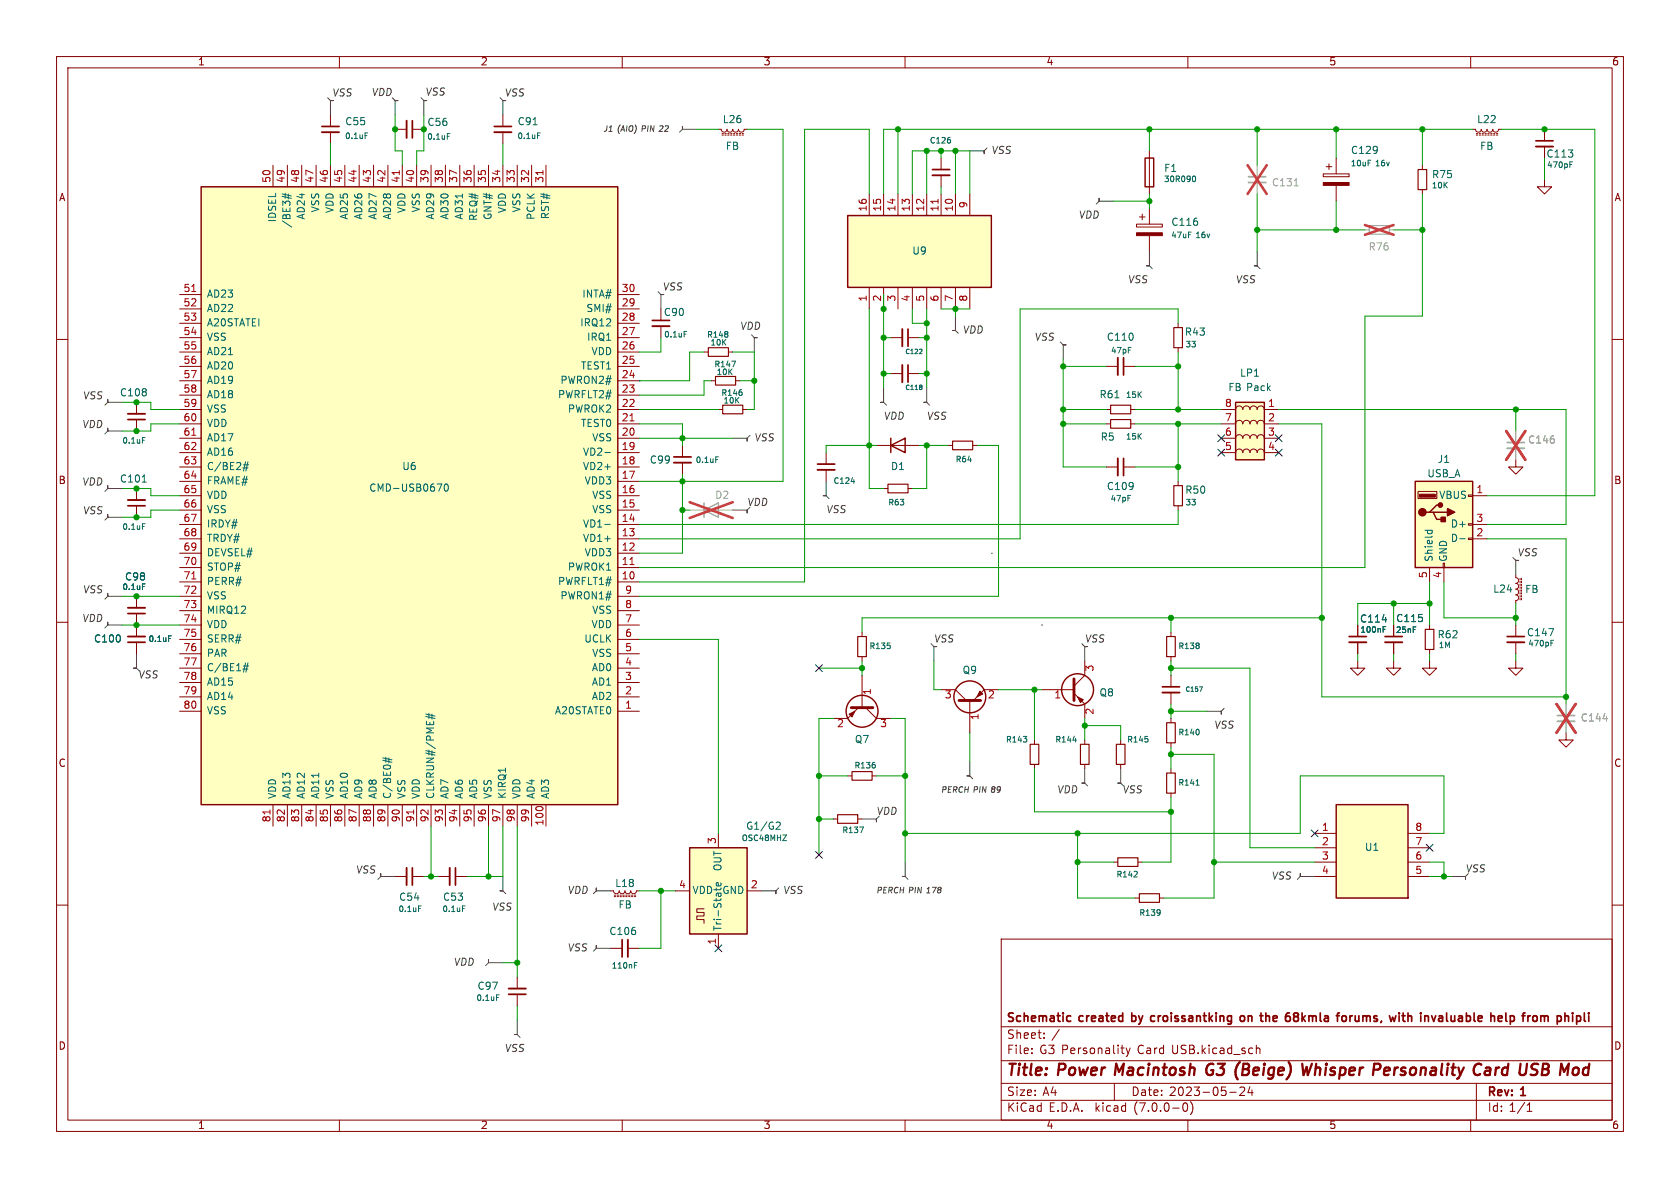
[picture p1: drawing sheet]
<svg xmlns="http://www.w3.org/2000/svg" width="297mm" height="210mm" viewBox="0 0 297 210" stroke-linecap="round" stroke-linejoin="round" font-family="sans-serif">
<g fill="none" stroke="#840000" stroke-width=".18">
<path d="M10 10h277v190h-277zM12 12h273v186h-273zM60 10v2M110 10v2M160 10v2M210 10v2M260 10v2M58.4 20.3v2.1M58.4 23.4v2M88.9 20.3v2.1M88.9 23.4v2M251.5 29.2v.8"/>
<path d="M251.5 33.5v.8M260.3 22.9h.6l.1 .3 .4 .2 .3-.2 .2-.3 .1 .3 .4 .2 .3-.2 .2-.3 .1 .3 .4 .2 .4-.2 .1-.3 .1 .3 .4 .2 .4-.2 .1-.3h.5M261 23.6h.2M261 23.9h.2M261.5 23.6h.2M261.5 23.9h.2M262 23.6h.3M262 23.9h.3M262.5 23.6h.3M262.5 23.9h.3M263 23.6h.3M263 23.9h.3"/>
<path d="M263.5 23.6h.3M263.5 23.9h.3M264 23.6h.3M264 23.9h.3M264.5 23.6h.3M264.5 23.9h.3M273 31.8v1.2h1.3l-1.3 1.3-1.2-1.3h1.2M273 22.9v2M273 25.9v2M10 60h2M285 60h2M250.7 86.9h3.3v1.2h-3.3z"/>
<path d="M255.1 99.6h.3v.7h-.3zM259.6 95.1h.7v.3h-.7zM259.6 92.6h.7v.2h-.7zM259.6 87.5h.7v.3h-.7zM260.3 87.6h2.6M260.3 95.3h2.6M260.3 92.7h2.6M268 81.3v1.3h1.2l-1.2 1.2-1.3-1.2h1.3M10 110h2M207 119.4v2M246.4 116.8v1.3h1.2l-1.2 1.3-1.3-1.3h1.3M246.4 110.5v2"/>
<path d="M246.4 113.5v2.1M252.7 116.8v1.3h1.3l-1.3 1.3-1.2-1.3h1.2M252.7 100.3v2.6M252.7 110.5v.8M252.7 114.8v.8M255.3 100.3v2.6M268 116.8v1.3h1.2l-1.2 1.3-1.3-1.3h1.3M268 101.6v.5l.3 .2 .2 .3-.2 .4-.3 .1 .3 .2 .2 .3-.2 .4-.3 .1 .3 .2 .2 .3-.2 .4-.3 .2 .3 .1 .2 .3-.2 .4-.3 .2v.5M268 110.5v2M268 113.5v2.1M268.7 102.2v.3M268.7 102.7v.3"/>
<path d="M268.7 103.3v.2M268.7 103.8v.2M268.7 104.3v.2M268.7 104.8v.2M268.7 105.3v.2M268.7 105.8v.2M269 102.2v.3M269 102.7v.3M269 103.3v.2M269 103.8v.2M269 104.3v.2M269 104.8v.2"/>
<path d="M269 105.3v.2M269 105.8v.2M285 110h2M198.1 130.8v.8M198.1 135.1v.8M207 122.4v2.1M207 127v.8M207 131.3v.8M207 135.9v.8M276.9 129.5v1.3h1.2l-1.2 1.3-1.3-1.3h1.3M10 160h2M69.8 154.9h2.1"/>
<path d="M72.9 154.9h2M119.4 157.5h2.5M127 147.3v2.6M132.1 157.5h2.5M207 140.2v.8M285 160h2M91.4 172.7v2.1M91.4 175.8v2M124.5 160.7h-1.3v.6h1.3v.6h-1.3v.7h1.3v.6M127 165.1v2.5M177 166h108v32h-108zM60 198v2"/>
<path d="M110 198v2M160 198v2M177 194.5h108M177 191.5h108M177 187.5h108M177 181.5h108M182.4 186.1v.2M182.4 185.3v.2M184.6 183.4v.2M184.6 182.6v.2M197 191.5v3M198.2 185.3h.5"/>
<path d="M198.6 186.3h.1M199.1 185.3l.3 1M199.4 186.3l-.1 .3-.2 .2M199.8 185.3l-.4 1M209.3 195h.2a.81 .81 0 0 1 .5 .6 .81 .81 0 0 1-.3 .8l-.1 .1a.81 .81 0 0 1-.6-.7 .81 .81 0 0 1 .3-.8zM210 198v2M210.5 194.8a1.74 1.74 0 0 1 0 2.2M217.4 193.1h1.1M220 192.3v.5l-.9 .9h.9M221 192.1l-.4 1.1h.9M221.3 192.7v1M222.1 185.4l.2-.1h.4v1"/>
<path d="M222.1 184.8v1.5M260 198v2M261 191.5v6.5M270 196.5h.8M270 195.4l.4-.4v1.5"/>
</g>
<path d="M214.1 188a1.2 1.2 0 0 0-.6 1.9l.5 .1M219.2 187.8l-.1 .1M227.8 187.8l.1 .1M231.9 188l-.7 2-.2-1.4-.6 1.4M262.7 188.8l.2-.1 .5 .1v1.2M263.5 189.2l-.7 .1a.4 .4 0 0 0-.3 .3 .4 .4 0 0 0 .2 .4l.7-.1M271.7 188l.2 .1" fill="none" stroke="#840000" stroke-width=".4"/>
<g fill="none" stroke="#840000" stroke-width=".3">
<path d="M56.9 22.4h3M87.4 22.4h3M271.5 24.9h3.1M244.9 112.5h3M266.4 112.5h3.1M205.5 121.4h3M72.9 153.4v3.1M89.9 175.8h3.1M188.9 179.6h.4M219.3 179.7l.2-.1 .5 .1v.6l-.1 .2-.4 .1-.2-.2zM222.9 179.1v1.2M223.8 179.1v1.5"/>
<path d="M224.2 179.6h-.3M229 179.7l-.2 .1-.1 .5 .1 .2 .5 .1M229 179.7h.3M229.3 179.1h-.5l-.1 .2 .3 .4M237.4 179.6h.3l.3 .2-.1 .6-.2 .2-.3-.1M247.8 179.6h.6M248.1 179.1v1.2l.3 .3M253.8 179.6l-.3 1M266.2 179.1v1.2l.2 .3M267 179.6v1.5M267.1 179.6h-.1M272.6 179.6h.2l.2 .2"/>
<path d="M273 179.8v.8M273.3 179.6l-.3 .2M278.9 179.6h.3l.2 .2v.6l-.5 .2M189.3 180.5l-.4 .1M267 180.5l.1 .1"/>
</g>
<path d="M250.7 30h1.5v3.5h-1.5zM252 111.3h1.5v3.5h-1.5zM197.4 131.6h1.5v3.5h-1.5zM206.2 136.7h1.6v3.5h-1.6zM206.2 127.8h1.6v3.5h-1.6z" fill="none" stroke="#840000" stroke-width=".2"/>
<path d="M56.9 23.4h3M87.4 23.4h3M271.5 25.9h3.1M244.9 113.5h3M266.4 113.5h3.1M205.5 122.4h3M71.9 153.4v3.1M89.9 174.8h3.1" fill="none" stroke="#840000" stroke-width=".33"/>
<g fill="none" stroke="#006464" stroke-width=".18">
<path d="M64.5 23.5h.5M95 23.5h.5M277.5 29.1h.4M251.9 93.8h1.3M252.4 93.8v.3M253.1 93.8l.1 .3M258.1 95.2h.9M274.2 113.7h.3M274.2 113.2h.5M211.4 138.8h.6M212 121.4h.6l-.4 .8M126.6 156.4l.1-.3 .2-.1 .1 .6"/>
<path d="M126.7 156.5l.6 .1M127.4 156.1l.1 .3M137.4 145.3l.4 .1 .2 .3-.8 .9h.8M74 160.1h.5M87.8 175.9h.4"/>
</g>
<path d="M266.4 79.2h3.1M275.3 127.5h3.1" fill="none" stroke="#a1a1a1" stroke-width=".33"/>
<path d="M266.4 78.2h3.1M275.3 126.5h3.1" fill="none" stroke="#a1a1a1" stroke-width=".3"/>
<path d="M268 76.2v2M268 79.2v2.1M276.9 124.5v2M276.9 127.5v2" fill="none" stroke="#a1a1a1" stroke-width=".18"/>
<path d="M266.3 76.2l3.4 5.1M269.7 76.2l-3.4 5.1M275.2 124.5l3.3 5M278.5 124.5l-3.3 5" fill="none" stroke="#eb3a3d" stroke-width=".46"/>
<g fill="#ffffc2" stroke="#ffffc2" stroke-width=".18">
<path d="M250.2 85.1h10.1v15.2h-10.1z"/>
<path d="M121.9 149.9h10.2v15.2h-10.2z"/>
</g>
<path d="M250.2 85.1h10.1v15.2h-10.1zM252.7 90.6h.7l.6 1.2h1.3M253.4 90.6h2.5M254.6 89.3h-.6l-1.3 1.3h-.6M121.9 149.9h10.2v15.2h-10.2z" fill="none" stroke="#840000" stroke-width=".25"/>
<g fill="#840000" stroke="#840000" stroke-width=".25">
<path d="M255.9 89.9l1.3 .7-1.3 .6z"/>
<path d="M254.8 91.4h.7v.8h-.7z"/>
<circle cx="251.5" cy="90.6" r=".63"/>
<circle cx="254.6" cy="89.3" r=".38"/>
</g>
<path d="M251 87.4h2.7v.5h-2.7z" fill="#840000" stroke="#840000" stroke-width=".18"/>
<path d="M236.2 142.2h12.7v16.6h-12.7z" fill="#ffffc2"/>
<g fill="none" stroke="#840000" stroke-width=".25">
<path d="M202.4 27.9h1.6v5.1h-1.6zM157.5 78.7l2.5-1.2v2.5zM157.5 77.5v2.5M218.4 71.1h5.1v10.2h-5.1zM236.2 142.2h12.7v16.6h-12.7z"/>
<circle cx="152.4" cy="125.7" r="2.82"/>
<circle cx="171.4" cy="123.2" r="2.82"/>
<circle cx="190.5" cy="121.9" r="2.82"/>
</g>
<g fill="none" stroke="#840000" stroke-width=".18">
<path d="M69.8 22.9h2.1M72.9 22.9h2M127 22.9h.5l.1 .3 .4 .2 .4-.2 .1-.3 .2 .3 .3 .2 .4-.2 .1-.3 .2 .3 .3 .2 .4-.2 .2-.3 .1 .3 .4 .2 .3-.2 .2-.3h.5M127.6 23.6h.3M127.6 23.9h.3M128.1 23.6h.3M128.1 23.9h.3M128.7 23.6h.2M128.7 23.9h.2M129.2 23.6h.2M129.2 23.9h.2M129.7 23.6h.2"/>
<path d="M129.7 23.9h.2M130.2 23.6h.2M130.2 23.9h.2M130.7 23.6h.2M130.7 23.9h.2M131.2 23.6h.2M131.2 23.9h.2M200.9 39.6h4.6v.5h-4.6zM201.4 38.4h1M201.9 37.8v1.1M203.2 26.7v7.6M203.2 36.8v2.8"/>
<path d="M233.9 30.7h4.6v.5h-4.6zM234.4 29.5h1.1M234.9 29v1M236.2 27.9v2.8M236.2 32.8v2.8M116.8 57.7v2M203.2 41.7v2.8M208.3 57.2v.7M24.1 71.1v2.1M24.1 74.2v2M120.6 78.7v2.1M124.5 62.2h.7"/>
<path d="M125.7 67.3h.8M127 72.4h.8M128.8 62.2h.7M130 67.3h.8M131.3 72.4h.8M154.9 78.7h7.7M195.6 72.4h.7M195.6 74.9h.7M199.9 72.4h.8M199.9 74.9h.8M208.3 61.5v.7M215.9 72.4h2.5a.64 .64 0 0 1 .7-.6 .64 .64 0 0 1 .6 .6 .64 .64 0 0 1 .6-.6 .64 .64 0 0 1 .7 .6 .64 .64 0 0 1 .6-.6 .64 .64 0 0 1 .6 .6 .64 .64 0 0 1 .7-.6 .64 .64 0 0 1 .6 .6h2.6"/>
<path d="M215.9 74.9h2.5a.64 .64 0 0 1 .7-.6 .64 .64 0 0 1 .6 .6 .64 .64 0 0 1 .6-.6 .64 .64 0 0 1 .7 .6 .64 .64 0 0 1 .6-.6 .64 .64 0 0 1 .6 .6 .64 .64 0 0 1 .7-.6 .64 .64 0 0 1 .6 .6h2.6M215.9 77.5h2.5a.64 .64 0 0 1 .7-.7 .64 .64 0 0 1 .6 .7 .64 .64 0 0 1 .6-.7 .64 .64 0 0 1 .7 .7 .64 .64 0 0 1 .6-.7 .64 .64 0 0 1 .6 .7 .64 .64 0 0 1 .7-.7 .64 .64 0 0 1 .6 .7h2.6M24.1 86.4v2M24.1 89.4v2M120.6 81.8v2M146 80v2M146 83.1v2M156.2 86.4h.8M160.5 86.4h.8M195.6 82.6h2M198.6 82.6h2.1M208.3 85.1v.8"/>
<path d="M208.3 89.4v.8M215.9 80h2.5a.64 .64 0 0 1 .7-.6 .64 .64 0 0 1 .6 .6 .64 .64 0 0 1 .6-.6 .64 .64 0 0 1 .7 .6 .64 .64 0 0 1 .6-.6 .64 .64 0 0 1 .6 .6 .64 .64 0 0 1 .7-.6 .64 .64 0 0 1 .6 .6h2.6M24.1 105.4v2M24.1 108.5v4M24.1 113.5v2.1M152.4 111.8v.7M152.4 116.1v.7M152.4 119.4v5.7M191.8 116.8v2.6l-1.9 1.9M207 111.8v.7M207 116.1v.7M240 116.8v1.3h1.3l-1.3 1.3-1.2-1.3h1.2"/>
<path d="M240 110.5v2M240 113.5v2.1M149.9 137.2h.7M151.8 125.1l-1.9 1.9h-2.6M153 125.1l1.9 1.9h2.6M154.2 137.2h.7M166.4 121.9h2.5l1.9 1.9M171.4 123.8v5.7M176.5 121.9h-2.5l-1.9 1.9M182.9 130.8v.8M182.9 135.1v.8M184.1 121.9h5.8"/>
<path d="M189.9 122.6l1.9 1.9v2.5M191.8 130.8v.8M191.8 135.1v.8M77.5 154.9h2M80.5 154.9h2M107.9 157.5h.6l.1 .3 .4 .2 .3-.2 .2-.3 .1 .3 .4 .2 .3-.2 .2-.3 .1 .3 .4 .2 .4-.2 .1-.3 .1 .3 .4 .2 .4-.2 .1-.3h.5M108.6 158.2h.2M108.6 158.5h.2M109.1 158.2h.2M109.1 158.5h.2M109.6 158.2h.3M109.6 158.5h.3"/>
<path d="M110.1 158.2h.3M110.1 158.5h.3M110.6 158.2h.3M110.6 158.5h.3M111.1 158.2h.3M111.1 158.5h.3M111.6 158.2h.3M111.6 158.5h.3M112.1 158.2h.3M112.1 158.5h.3M147.3 144.8h.8M151.6 144.8h.8"/>
<path d="M196.8 152.4h.8M200.7 158.8h.7M201.2 152.4h.7M205 158.8h.7M232.4 147.3h3.8M232.4 149.9h3.8M232.4 152.4h3.8M232.4 154.9h3.8M248.9 147.3h3.8M248.9 149.9h3.8M248.9 152.4h3.8M248.9 154.9h3.8"/>
<path d="M107.9 167.6h2.1M111 167.6h2"/>
</g>
<path d="M71.9 21.3v3.1M115.3 57.7h3.1M22.6 73.2h3.1M22.6 88.4h3.1M119.1 81.8h3.1M144.5 83.1h3.1M197.6 81v3.1M22.6 107.4h3.1M22.6 112.5h3.1M238.5 113.5h3.1M79.5 153.4v3.1M111 166.1v3.1" fill="none" stroke="#840000" stroke-width=".33"/>
<path d="M72.9 21.3v3.1M115.3 56.6h3.1M22.6 74.2h3.1M22.6 89.4h3.1M119.1 80.8h3.1M144.5 82h3.1M198.6 81v3.1M22.6 108.5h3.1M22.6 113.5h3.1M238.5 112.5h3.1M80.5 153.4v3.1M110 166.1v3.1" fill="none" stroke="#840000" stroke-width=".3"/>
<g fill="none" stroke="#006464" stroke-width=".18">
<path d="M79.1 23.6h.4M210.9 31.2l.1-.1a.53 .53 0 0 1 .4 .5 .53 .53 0 0 1-.4 .5h-.1M120.9 58.6h.5M25.2 77.3h.5M129.4 63.8h.6l-.4 1M25.1 85.2h.8M25.2 92.6h.5M126.5 80.8h.5M150.5 85.1h.6M29.8 112.4h.5M244.5 111.2h.4M189.7 130.8h.6"/>
<path d="M152 146.2h.6l-.4 1M200.4 155h.7M201 154.1v.4M81.8 160.1h.4M112.2 170.6h.3M112.2 170.2h.4"/>
</g>
<g fill="none" stroke="#840000" stroke-width=".2">
<path d="M207.5 57.9h1.5v3.6h-1.5zM125.2 61.5h3.6v1.5h-3.6zM126.5 66.5h3.5v1.6h-3.5zM127.8 71.6h3.5v1.6h-3.5zM196.3 74.2h3.6v1.5h-3.6zM196.3 71.6h3.6v1.6h-3.6zM157 85.6h3.5v1.5h-3.5zM207.5 85.9h1.5v3.5h-1.5zM151.6 112.5h1.6v3.6h-1.6zM206.2 112.5h1.6v3.6h-1.6zM150.6 136.4h3.6v1.5h-3.6zM182.1 131.6h1.5v3.5h-1.5z"/>
<path d="M191 131.6h1.5v3.5h-1.5zM148.1 144h3.5v1.5h-3.5zM197.6 151.6h3.6v1.6h-3.6zM201.4 158h3.6v1.5h-3.6z"/>
</g>
<path d="M150.5 125.1h3.8M169.5 123.8h3.9M189.9 120v3.8" fill="none" stroke="#840000" stroke-width=".51"/>
<g fill="#840000" stroke="#840000" stroke-width=".18">
<path d="M150.1 126.2l1-.5-.5 1z"/>
<path d="M173.2 122.2l.5 .5-1 .5z"/>
<path d="M190.5 123.2l1 .5-.5 .5z"/>
<path d="M233.9 32.3h4.6v.5h-4.6z"/>
<path d="M200.9 41.1h4.6v.6h-4.6z"/>
</g>
<path d="M124.5 90.2l2.5-1.3v2.5zM124.5 88.9v2.5" fill="none" stroke="#a1a1a1" stroke-width=".25"/>
<path d="M222.2 29.2v2M222.2 32.3v2M241.3 40.6h.8M245.6 40.6h.8M121.9 90.2h7.6" fill="none" stroke="#a1a1a1" stroke-width=".18"/>
<path d="M220.6 29.2l3.3 5.1M223.9 29.2l-3.3 5.1M241.3 39.8l5.1 1.7M246.4 39.8l-5.1 1.7M121.9 88.8l7.6 2.8M129.5 88.8l-7.6 2.8" fill="none" stroke="#eb3a3d" stroke-width=".46"/>
<path d="M242.1 39.9h3.5v1.5h-3.5z" fill="none" stroke="#a1a1a1" stroke-width=".2"/>
<path d="M220.7 32.3h3.1" fill="none" stroke="#a1a1a1" stroke-width=".33"/>
<path d="M220.7 31.2h3.1" fill="none" stroke="#a1a1a1" stroke-width=".3"/>
<path d="M228.8 32.9h.7" fill="none" stroke="#989898" stroke-width=".18"/>
<path d="M218.4 71.1h5.1v10.2h-5.1z" fill="#ffffc2" stroke="#ffffc2" stroke-width=".18"/>
<path d="M149.9 38.1h25.4v12.7h-25.4z" fill="#ffffc2"/>
<path d="M35.6 33h73.6v109.2h-73.6zM149.9 38.1h25.4v12.7h-25.4z" fill="none" stroke="#840000" stroke-width=".25"/>
<g fill="none" stroke="#840000" stroke-width=".18">
<path d="M48.3 29.2v3.8M50.8 29.2v3.8M53.3 29.2v3.8M55.9 29.2v3.8M58.4 29.2v3.8M61 29.2v3.8M63.5 29.2v3.8M66 29.2v3.8M68.6 29.2v3.8M71.1 29.2v3.8M73.7 29.2v3.8M76.2 29.2v3.8"/>
<path d="M78.7 29.2v3.8M81.3 29.2v3.8M83.8 29.2v3.8M86.4 29.2v3.8M88.9 29.2v3.8M91.4 29.2v3.8M94 29.2v3.8M96.5 29.2v3.8M153.7 34.3v3.8M156.2 34.3v3.8M158.7 34.3v3.8M161.3 34.3v3.8"/>
<path d="M163.8 34.3v3.8M166.4 27.9v2.1M166.4 31v2M166.4 34.3v3.8M168.9 34.3v3.8M171.4 34.3v3.8M31.7 59.7h3.9M31.7 57.2h3.9M31.7 54.6h3.9M31.7 52.1h3.9M109.2 59.7h3.8M109.2 57.2h3.8"/>
<path d="M109.2 54.6h3.8M109.2 52.1h3.8M153.7 50.8v3.8M156.2 50.8v3.8M157.5 59.7h2M158.7 50.8v3.8M160.5 59.7h2.1M161.3 50.8v3.8M163.8 50.8v3.8M166.4 50.8v3.8M168.9 50.8v3.8M171.4 50.8v3.8"/>
<path d="M31.7 77.5h3.9M31.7 74.9h3.9M31.7 72.4h3.9M31.7 69.9h3.9M31.7 67.3h3.9M31.7 64.8h3.9M31.7 62.2h3.9M109.2 77.5h3.8M109.2 74.9h3.8M109.2 72.4h3.8M109.2 69.9h3.8M109.2 67.3h3.8"/>
<path d="M109.2 64.8h3.8M109.2 62.2h3.8M157.5 66h2M160.5 66h2.1M167.6 78.7h.8M172 78.7h.7M195.6 64.8h2M198.6 64.8h2.1M31.7 97.8h3.9M31.7 95.3h3.9M31.7 92.7h3.9M31.7 90.2h3.9"/>
<path d="M31.7 87.6h3.9M31.7 85.1h3.9M31.7 82.6h3.9M31.7 80h3.9M109.2 97.8h3.8M109.2 95.3h3.8M109.2 92.7h3.8M109.2 90.2h3.8M109.2 87.6h3.8M109.2 85.1h3.8M109.2 82.6h3.8M109.2 80h3.8"/>
<path d="M24.1 105.4v2M24.1 108.5v4M24.1 113.5v2.1M31.7 102.9h3.9M31.7 100.3h3.9M31.7 118.1h3.9M31.7 115.6h3.9M31.7 113h3.9M31.7 110.5h3.9M31.7 105.4h3.9M31.7 108h3.9M109.2 102.9h3.8"/>
<path d="M109.2 100.3h3.8M109.2 118.1h3.8M109.2 115.6h3.8M109.2 113h3.8M109.2 110.5h3.8M109.2 105.4h3.8M109.2 108h3.8M240 110.5v2M240 113.5v2.1M246.4 110.5v2M246.4 113.5v2.1M31.7 125.7h3.9"/>
<path d="M31.7 123.2h3.9M31.7 120.7h3.9M109.2 125.7h3.8M109.2 123.2h3.8M109.2 120.7h3.8M48.3 142.2v3.9M50.8 142.2v3.9M53.3 142.2v3.9M55.9 142.2v3.9M58.4 142.2v3.9M61 142.2v3.9M63.5 142.2v3.9"/>
<path d="M66 142.2v3.9M68.6 142.2v3.9M71.1 142.2v3.9M73.7 142.2v3.9M76.2 142.2v3.9M78.7 142.2v3.9M81.3 142.2v3.9M83.8 142.2v3.9M86.4 142.2v3.9M88.9 142.2v3.9M91.4 142.2v3.9M94 142.2v3.9"/>
<path d="M96.5 142.2v3.9"/>
</g>
<path d="M70.6 30.1v.8M96 30.1v.8M165.8 35.2v.8M33.9 51.5h.7M33.9 76.9h.7M111.4 74.4h.7M111.4 99.8h.7M33.9 102.3h.7M47.7 143.2v.7M73.1 143.2v.7" fill="none" stroke="#a90000" stroke-width=".18"/>
<path d="M164.8 31h3.1M159.5 58.2v3M159.5 64.5v3.1M197.6 63.2v3.1" fill="none" stroke="#840000" stroke-width=".33"/>
<path d="M164.8 30h3.1M160.5 58.2v3M160.5 64.5v3.1M198.6 63.2v3.1" fill="none" stroke="#840000" stroke-width=".3"/>
<g fill="none" stroke="#006464" stroke-width=".18">
<path d="M49.9 34.7l1.6 .4M49.9 34.3l1.6 .3M50.4 34.2v.9M51 34.3v.9M106.9 80h1M162.9 61.8l.1 .3-.5 .4h.5M163 68.1v.2M163 68.5v.3M42.9 82.7h.9M43 82.2h1M43.4 81.6l-.4 1.7M43.8 81.6l-.3 1.7"/>
<path d="M77.3 85.6h.8l-.5 1.2M78.7 85.6h.1a.68 .68 0 0 1 .5 .6 .68 .68 0 0 1-.5 .6 .84 .84 0 0 1-.1-1.2zM106.9 92.7h1M29.8 112.4h.5M42.9 118.3h.9M43 117.7h1M43.4 117.2l-.4 1.6M43.8 117.2l-.3 1.6M244.5 111.2h.4M67.7 134.4l1.6 .4M67.7 134l1.6 .3M68.2 133.8v1"/>
<path d="M68.7 134v.9M75.3 126.6l1.6 .4M75.3 126.2l1.6 .4M75.8 126.1v.9M76.4 126.2v.9"/>
</g>
<path d="M35.6 33h73.6v109.2h-73.6z" fill="#ffffc2" stroke="#ffffc2" stroke-width=".18"/>
<path d="M168.4 78h3.6v1.5h-3.6z" fill="none" stroke="#840000" stroke-width=".2"/>
<g fill="none" stroke="#484848" stroke-width=".18">
<path d="M57.9 17.3l.5 .5h.5h-.5v2.5M69.3 17.3l.5 .5h.6h-.6v2.5M74.4 17.3l.5 .5h.5h-.5v2.5M88.4 17.3l.5 .5h.5h-.5v2.5M123.2 22.9h-2.6v-.5v.5l-.5 .5M174.5 26.2l-.5 .5v.5v-.5h-2.6M196.8 35.6h-2.5v-.5v.5l-.5 .5M116.3 51.6l.5 .5h.5h-.5v2.5M132.8 59.2l.5 .5h.6h-.6v2.5M168.9 55.9v2.5h-.5h.5l.5 .5M203.2 44.5v2.5h-.5h.5l.5 .5M222.2 44.5v2.5h-.5h.5l.6 .5"/>
<path d="M21.6 71.1h-2.6v-.5v.5l-.5 .5M21.6 76.2h-2.6v-.5v.5l-.5 .5M132.6 77l-.5 .5v.5v-.5h-2.6M156.2 68.6v2.5h-.5h.5l.5 .5M163.8 68.6v2.5h-.5h.5l.5 .5M187.5 60.5l.5 .5h.5h-.5v2.5M21.6 91.4h-2.6v-.5v.5l-.5 .5M21.6 86.4h-2.6v-.5v.5l-.5 .5M132.6 89.7l-.5 .5v.5v-.5h-2.6M146 85.1v2.5h-.5h.5l.6 .5M267.5 98.6l.5 .5h.5h-.5v2.5M21.6 110.5h-2.6v-.5v.5l-.5 .5"/>
<path d="M21.6 105.4h-2.6v-.5v.5l-.5 .5M24.1 115.6v2.5h-.5h.5l.5 .5M164.6 113.8l.5 .5h.5h-.5v2.5M191.3 113.8l.5 .5h.5h-.5v2.5M171.4 134.6v2.6h-.5h.5l.6 .5M191.8 135.9v2.5h-.5h.5l.5 .5M198.1 135.9v2.5h-.5h.5l.5 .5M216.4 125.2l-.5 .5v.5v-.5h-2.5M69.8 154.9h-2.5v-.5v.5l-.5 .5M88.9 154.9v2.6h-.5h.5l.5 .5M107.9 157.5h-2.5v-.5v.5l-.5 .5M137.7 157l-.5 .5v.5v-.5h-2.6"/>
<path d="M155.4 144.3l-.5 .5v.5v-.5h-2.5M160 152.4v2.5h-.5h.5l.5 .5M232.4 154.9h-2.5v-.5v.5l-.5 .5M259.6 154.4l-.5 .5v.5v-.5h-2.6M88.9 170.2h-2.5v-.5v.5l-.5 .5M107.9 167.6h-2.5v-.5v.5l-.5 .5M91.4 180.3v2.6h-.5h.5l.5 .5"/>
</g>
<path d="M113 67.3h.1M175.3 97.8h.1M184.1 110.5h.1" fill="none" stroke="#0000c2" stroke-width=".18"/>
<g fill="none" stroke="#009600" stroke-width=".18">
<path d="M58.4 25.4v3.8M69.8 20.3v6.4h1.3v2.5M74.9 20.3v6.4h-1.2v2.5M88.9 25.4v3.8M123.2 22.9h3.8M132.1 22.9h6.3v62.2h-25.4M153.7 34.3v-11.4h-11.5v80h-29.2M158.7 22.9v11.4M161.3 34.3v-7.6h10.1v7.6M163.8 26.7v7.6M166.4 26.7v1.2M166.4 33v1.3"/>
<path d="M168.9 26.7v7.6M196.8 35.6h6.4M203.2 22.9v3.8M203.2 34.3v2.5M222.2 22.9v6.3M222.2 34.3v10.2M236.2 22.9v5M236.2 35.6v5M251.5 34.3v21.6h-10.2v44.4h-128.3M251.5 22.9v6.3M260.3 22.9h-104.1v11.4M265.4 22.9h16.5v64.7h-19"/>
<path d="M273 27.9v3.9M116.8 59.7v2.5h-3.8M153.7 54.6v31.8h2.5M156.2 59.7h1.3M156.2 52.1v16.5M161.3 54.6v2.6h2.5M162.6 59.7h1.2M163.8 54.6v14M166.4 54.6h5M168.9 54.6v1.3M208.3 57.2v-2.6h-28v40.7h-67.3M222.2 40.6h19.1"/>
<path d="M246.4 40.6h5.1M21.6 71.1h5.1v1.3h5M31.7 74.9h-5v1.3h-5.1M113 72.4h14M113 74.9h7.6v3.8M113 77.5h16.5M124.5 62.2h-2.6v5.1h-8.9M125.7 67.3h-1.2v2.6h-11.5M129.5 62.2h3.8v10.2h-1.2M130.8 67.3h2.5M154.9 78.7h-8.9v1.3M156.2 66h1.3"/>
<path d="M162.6 78.7h5M162.6 66h1.2M163.8 78.7v7.7h-2.5M172.7 78.7h3.8v26.7h-63.5M188 72.4h7.6M188 63.5v19.1h7.6M188 74.9h7.6M188 64.8h7.6M200.7 72.4h15.2M200.7 74.9h15.2M200.7 64.8h7.6M208.3 62.2v10.2"/>
<path d="M208.3 74.9v10.2M226.1 74.9h7.6v48.3h43.2M226.1 72.4h50.8v20.3h-14M268 72.4v3.8M21.6 86.4h5.1v1.2h5M31.7 90.2h-5v1.2h-5.1M120.6 90.2h1.3M120.6 83.8v14h-7.6M200.7 82.6h7.6M208.3 90.2v2.5h-95.3M262.9 95.3h14v29.2M21.6 110.5h10.1"/>
<path d="M21.6 105.4h10.1M113 113h14v34.3M144.8 118.1h7.6M152.4 116.8v2.6M165.1 116.8v5.1h1.3M207 109.2v2.6M207 116.8v2.6M207 118.1h14v31.8h11.4M233.7 109.2h-81.3v2.6M240 115.6v1.2M246.4 106.7v3.8M246.4 115.6v1.2"/>
<path d="M252.7 106.7h-12.7v3.8M252.7 102.9v7.6M252.7 115.6v1.2M255.3 102.9v6.3h12.7M268 106.7v3.8M268 115.6v1.2M144.8 137.2h5.1M147.3 127h-2.5v24.1M154.9 137.2h5.1M157.5 127h2.5v25.4M171.4 129.5v5.1M176.5 121.9h7.6"/>
<path d="M182.9 121.9v8.9M182.9 135.9v7.6h24.1M191.8 128.3h6.3v2.5M191.8 127v3.8M207 124.5v2.5M207 132.1v3.8M207 133.4h7.6v25.4h-8.9M207 125.7h6.4M74.9 154.9h2.6M76.2 146.1v8.8M86.4 146.1v8.8M88.9 146.1v8.8h-6.4"/>
<path d="M91.4 146.1v26.6M113 157.5h6.4M116.8 157.5v10.1h-3.8M144.8 144.8h2.5M160 147.3h69.9v-10.1h25.4v10.1h-2.6M190.5 147.3v11.5h10.2M190.5 152.4h6.3M207 141v11.4h-5.1M214.6 152.4h17.8M252.7 154.9h3.8M252.7 152.4h2.6v2.5M88.9 170.2h2.5"/>
<path d="M91.4 177.8v2.5"/>
</g>
<g fill="none" stroke="#000084" stroke-width=".18">
<path d="M215.3 79.4l1.2 1.2M215.3 76.9l1.2 1.2M216.5 79.4l-1.2 1.2M216.5 76.9l-1.2 1.2M225.5 76.9l1.2 1.2M225.5 79.4l1.2 1.2M226.7 76.9l-1.2 1.2M226.7 79.4l-1.2 1.2M144.2 117.5l1.2 1.2M145.4 117.5l-1.2 1.2M144.2 150.5l1.2 1.2M145.4 150.5l-1.2 1.2"/>
<path d="M231.8 146.7l1.2 1.2M233 146.7l-1.2 1.2M252.1 149.3l1.2 1.2M253.3 149.3l-1.2 1.2M126.4 167l1.2 1.2M127.6 167l-1.2 1.2"/>
</g>
<path d="M268 76.2v2M268 79.2v2.1M276.9 124.5v2M276.9 127.5v2" fill="none" stroke="#a1a1a1" stroke-width=".18"/>
<path d="M266.3 76.2l3.4 5.1M269.7 76.2l-3.4 5.1M275.2 124.5l3.3 5M278.5 124.5l-3.3 5" fill="none" stroke="#eb3a3d" stroke-width=".46"/>
<g fill="#009600" stroke="#009600" stroke-width=".18">
<circle cx="190.5" cy="147.3" r=".46"/>
<circle cx="190.5" cy="152.4" r=".46"/>
<circle cx="152.4" cy="118.1" r=".46"/>
<circle cx="144.8" cy="144.8" r=".46"/>
<circle cx="144.8" cy="137.2" r=".46"/>
<circle cx="120.6" cy="77.5" r=".46"/>
<circle cx="120.6" cy="85.1" r=".46"/>
<circle cx="116.8" cy="157.5" r=".46"/>
<circle cx="182.9" cy="121.9" r=".46"/>
<circle cx="191.8" cy="128.3" r=".46"/>
<circle cx="160" cy="137.2" r=".46"/>
<circle cx="120.6" cy="90.2" r=".46"/>
<circle cx="163.8" cy="78.7" r=".46"/>
<circle cx="163.8" cy="66" r=".46"/>
<circle cx="156.2" cy="66" r=".46"/>
<circle cx="156.2" cy="59.7" r=".46"/>
<circle cx="153.7" cy="78.7" r=".46"/>
<circle cx="24.1" cy="71.1" r=".46"/>
<circle cx="24.1" cy="76.2" r=".46"/>
<circle cx="24.1" cy="105.4" r=".46"/>
<circle cx="24.1" cy="86.4" r=".46"/>
<circle cx="24.1" cy="91.4" r=".46"/>
<circle cx="166.4" cy="26.7" r=".46"/>
<circle cx="168.9" cy="26.7" r=".46"/>
<circle cx="158.7" cy="22.9" r=".46"/>
<circle cx="163.8" cy="26.7" r=".46"/>
<circle cx="74.9" cy="22.9" r=".46"/>
<circle cx="163.8" cy="59.7" r=".46"/>
<circle cx="156.2" cy="54.6" r=".46"/>
<circle cx="163.8" cy="57.2" r=".46"/>
<circle cx="133.3" cy="67.3" r=".46"/>
<circle cx="69.8" cy="22.9" r=".46"/>
<circle cx="24.1" cy="110.5" r=".46"/>
<circle cx="91.4" cy="170.2" r=".46"/>
<circle cx="86.4" cy="154.9" r=".46"/>
<circle cx="76.2" cy="154.9" r=".46"/>
<circle cx="207" cy="109.2" r=".46"/>
<circle cx="208.3" cy="82.6" r=".46"/>
<circle cx="233.7" cy="109.2" r=".46"/>
<circle cx="246.4" cy="106.7" r=".46"/>
<circle cx="208.3" cy="74.9" r=".46"/>
<circle cx="208.3" cy="64.8" r=".46"/>
<circle cx="208.3" cy="72.4" r=".46"/>
<circle cx="203.2" cy="22.9" r=".46"/>
<circle cx="203.2" cy="35.6" r=".46"/>
<circle cx="188" cy="74.9" r=".46"/>
<circle cx="188" cy="64.8" r=".46"/>
<circle cx="188" cy="72.4" r=".46"/>
<circle cx="168.9" cy="54.6" r=".46"/>
<circle cx="160" cy="147.3" r=".46"/>
<circle cx="207" cy="143.5" r=".46"/>
<circle cx="214.6" cy="152.4" r=".46"/>
<circle cx="207" cy="133.4" r=".46"/>
<circle cx="276.9" cy="123.2" r=".46"/>
<circle cx="252.7" cy="106.7" r=".46"/>
<circle cx="255.3" cy="154.9" r=".46"/>
<circle cx="268" cy="109.2" r=".46"/>
<circle cx="268" cy="72.4" r=".46"/>
<circle cx="222.2" cy="40.6" r=".46"/>
<circle cx="236.2" cy="22.9" r=".46"/>
<circle cx="222.2" cy="22.9" r=".46"/>
<circle cx="273" cy="22.9" r=".46"/>
<circle cx="236.2" cy="40.6" r=".46"/>
<circle cx="251.5" cy="40.6" r=".46"/>
<circle cx="251.5" cy="22.9" r=".46"/>
<circle cx="207" cy="125.7" r=".46"/>
<circle cx="207" cy="118.1" r=".46"/>
</g>
<g font-size="2.8" fill="#840000">
<text x="178" y="190.8">Title:</text>
<text x="187.1" y="190.8">Power</text>
<text x="197.8" y="190.8">Macintosh</text>
<text x="214.5" y="190.8">G3 (Beige)</text>
<text x="232.7" y="190.8">Whisper Personality</text>
<text x="264.2" y="190.8">Card</text>
<text x="272.9" y="190.8">USB Mod</text>
</g>
<g font-size="2.1" fill="#840000">
<text x="178" y="183.9">Sheet:</text>
<text x="178" y="181.1">Schematic</text>
<text x="185.9" y="183.9">/</text>
<text x="190.9" y="181.1">created</text>
<text x="200.6" y="181.1">by croissantking</text>
<text x="220.8" y="181.1">on</text>
<text x="224.8" y="181.1">the</text>
<text x="229.7" y="181.1">68kmla</text>
<text x="239.2" y="181.1">forums,</text>
<text x="249" y="181.1">with</text>
<text x="254.9" y="181.1">invaluable</text>
<text x="267.7" y="181.1">help</text>
<text x="273.9" y="181.1">from</text>
<text x="280.3" y="181.1">phipli</text>
<text x="178" y="186.6">File:</text>
<text x="183.8" y="186.6">G3 Personality</text>
<text x="201.2" y="186.6">Card</text>
<text x="207.3" y="186.6">USB.kicad_sch</text>
<text x="178" y="196.8">KiCad</text>
<text x="178" y="194">Size:</text>
<text x="184.3" y="194">A4</text>
<text x="185.4" y="196.8">E.D.A.</text>
<text x="193.7" y="196.8">kicad</text>
<text x="200" y="194">Date:</text>
<text x="200.6" y="196.8">(7.0.0-0)</text>
<text x="206.7" y="194">2023-05-24</text>
<text x="263" y="194.2">Rev:</text>
<text x="263" y="196.8">Id: 1/1</text>
<text x="269" y="194.2">1</text>
</g>
<g font-size="1.8" fill="#840000">
<text x="35" y="11.8">1</text>
<text x="85" y="11.8">2</text>
<text x="135" y="11.8">3</text>
<text x="185" y="11.8">4</text>
<text x="235" y="11.8">5</text>
<text x="285" y="11.8">6</text>
<text x="10.4" y="35.8">A</text>
<text x="285.4" y="35.8">A</text>
<text x="10.3" y="85.8">B</text>
<text x="285.3" y="85.8">B</text>
<text x="10.3" y="135.8">C</text>
<text x="285.3" y="135.8">C</text>
<text x="10.3" y="185.8">D</text>
<text x="285.3" y="185.8">D</text>
<text x="35" y="199.8">1</text>
<text x="85" y="199.8">2</text>
<text x="135" y="199.8">3</text>
<text x="185" y="199.8">4</text>
<text x="235" y="199.8">5</text>
<text x="285" y="199.8">6</text>
</g>
<g font-size="1.8" fill="#484848">
<text x="58.6" y="17.3">VSS</text>
<text x="65.6" y="17.3">VDD</text>
<text x="75.1" y="17.2">VSS</text>
<text x="89.1" y="17.3">VSS</text>
<text x="175.3" y="27.5">VSS</text>
<text x="190.6" y="38.9">VDD</text>
<text x="117" y="51.6">VSS</text>
<text x="199.4" y="50.4">VSS</text>
<text x="218.4" y="50.4">VSS</text>
<text x="130.8" y="58.6">VDD</text>
<text x="170.2" y="59.2">VDD</text>
<text x="182.9" y="60.5">VSS</text>
<text x="14.5" y="70.9">VSS</text>
<text x="14.4" y="76">VDD</text>
<text x="156.2" y="74.5">VDD</text>
<text x="163.8" y="74.5">VSS</text>
<text x="133.3" y="78.3">VSS</text>
<text x="14.4" y="86.1">VDD</text>
<text x="132.1" y="89.7">VDD</text>
<text x="14.5" y="91.2">VSS</text>
<text x="146" y="91">VSS</text>
<text x="268.1" y="98.6">VSS</text>
<text x="14.5" y="105.2">VSS</text>
<text x="14.4" y="110.2">VDD</text>
<text x="165.1" y="113.9">VSS</text>
<text x="191.8" y="113.9">VSS</text>
<text x="24.3" y="120.2">VSS</text>
<text x="214.6" y="129.1">VSS</text>
<text x="186.7" y="140.5">VDD</text>
<text x="198.3" y="140.5">VSS</text>
<text x="154.9" y="144.3">VDD</text>
<text x="62.8" y="154.7">VSS</text>
<text x="224.8" y="155.8">VSS</text>
<text x="259.1" y="154.5">VSS</text>
<text x="86.9" y="161.3">VSS</text>
<text x="100.3" y="158.3">VDD</text>
<text x="138.4" y="158.3">VSS</text>
<text x="80.1" y="171">VDD</text>
<text x="100.3" y="168.5">VSS</text>
<text x="89.1" y="186.2">VSS</text>
</g>
<g font-size="1.8" fill="#006464">
<text x="61" y="22.4">C55</text>
<text x="75.5" y="22.5">C56</text>
<text x="91.4" y="22.4">C91</text>
<text x="127.7" y="22">L26</text>
<text x="261.1" y="22">L22</text>
<text x="128.2" y="26.8">FB</text>
<text x="238.8" y="27.5">C129</text>
<text x="261.6" y="26.8">FB</text>
<text x="273.3" y="28.1">C113</text>
<text x="205.7" y="30.7">F1</text>
<text x="253.1" y="31.8">R75</text>
<text x="49.1" y="39.4" transform="rotate(-90 49.1 39.4)">IDSEL</text>
<text x="51.6" y="40.4" transform="rotate(-90 51.6 40.4)">/BE3#</text>
<text x="54.2" y="38.9" transform="rotate(-90 54.2 38.9)">AD24</text>
<text x="56.7" y="37.7" transform="rotate(-90 56.7 37.7)">VSS</text>
<text x="59.2" y="37.8" transform="rotate(-90 59.2 37.8)">VDD</text>
<text x="61.8" y="38.9" transform="rotate(-90 61.8 38.9)">AD25</text>
<text x="64.3" y="38.9" transform="rotate(-90 64.3 38.9)">AD26</text>
<text x="66.9" y="38.9" transform="rotate(-90 66.9 38.9)">AD27</text>
<text x="69.4" y="38.9" transform="rotate(-90 69.4 38.9)">AD28</text>
<text x="71.9" y="37.8" transform="rotate(-90 71.9 37.8)">VDD</text>
<text x="74.5" y="37.7" transform="rotate(-90 74.5 37.7)">VSS</text>
<text x="77" y="38.9" transform="rotate(-90 77 38.9)">AD29</text>
<text x="79.6" y="38.9" transform="rotate(-90 79.6 38.9)">AD30</text>
<text x="82.1" y="38.9" transform="rotate(-90 82.1 38.9)">AD31</text>
<text x="84.6" y="39.2" transform="rotate(-90 84.6 39.2)">REQ#</text>
<text x="87.2" y="39" transform="rotate(-90 87.2 39)">GNT#</text>
<text x="89.7" y="37.8" transform="rotate(-90 89.7 37.8)">VDD</text>
<text x="92.3" y="37.7" transform="rotate(-90 92.3 37.7)">VSS</text>
<text x="94.8" y="39" transform="rotate(-90 94.8 39)">PCLK</text>
<text x="97.3" y="38.9" transform="rotate(-90 97.3 38.9)">RST#</text>
<text x="207" y="40.2">C116</text>
<text x="161.2" y="45.3">U9</text>
<text x="36.6" y="52.9">AD23</text>
<text x="102.8" y="52.9">INTA#</text>
<text x="36.6" y="55.4">AD22</text>
<text x="36.6" y="58">A20STATEI</text>
<text x="102.5" y="58">IRQ12</text>
<text x="103.5" y="55.4">SMI#</text>
<text x="117.3" y="56.1">C90</text>
<text x="209.4" y="59.6">R43</text>
<text x="36.6" y="60.5">VSS</text>
<text x="36.6" y="63.1">AD21</text>
<text x="36.6" y="65.6">AD20</text>
<text x="102.6" y="65.6">TEST1</text>
<text x="103.7" y="60.5">IRQ1</text>
<text x="104.4" y="63.1">VDD</text>
<text x="195.6" y="60.5">C110</text>
<text x="21.1" y="70.3">C108</text>
<text x="36.6" y="68.1">AD19</text>
<text x="36.6" y="70.7">AD18</text>
<text x="98.5" y="70.7">PWRFLT2#</text>
<text x="98.9" y="68.1">PWRON2#</text>
<text x="194.3" y="70.7">R61</text>
<text x="217.1" y="69.4">FB Pack</text>
<text x="219.2" y="66.9">LP1</text>
<text x="36.6" y="73.2">VSS</text>
<text x="36.6" y="75.8">VDD</text>
<text x="100.3" y="73.2">PWROK2</text>
<text x="102.6" y="75.8">TEST0</text>
<text x="36.6" y="78.3">AD17</text>
<text x="36.6" y="80.8">AD16</text>
<text x="36.6" y="83.4">C/BE2#</text>
<text x="71.1" y="83.4">U6</text>
<text x="102.9" y="83.4">VD2+</text>
<text x="102.9" y="80.8">VD2-</text>
<text x="104.6" y="78.3">VSS</text>
<text x="114.8" y="82.2">C99</text>
<text x="157.4" y="83.4">D1</text>
<text x="194.5" y="78.2">R5</text>
<text x="254.1" y="82.1">J1</text>
<text x="21.1" y="85.6">C101</text>
<text x="36.6" y="85.9">FRAME#</text>
<text x="36.6" y="88.5">VDD</text>
<text x="65.2" y="87.2">CMD-USB0670</text>
<text x="103.2" y="85.9">VDD3</text>
<text x="104.6" y="88.5">VSS</text>
<text x="195.6" y="86.9">C109</text>
<text x="209.5" y="87.5">R50</text>
<text x="252.3" y="84.6">USB_A</text>
<text x="254.3" y="88.5">VBUS</text>
<text x="36.6" y="91">VSS</text>
<text x="36.6" y="93.5">IRDY#</text>
<text x="102.9" y="93.5">VD1-</text>
<text x="104.6" y="91">VSS</text>
<text x="256.4" y="93.5">D+</text>
<text x="36.6" y="96.1">TRDY#</text>
<text x="36.6" y="98.6">DEVSEL#</text>
<text x="36.6" y="101.2">STOP#</text>
<text x="100.3" y="101.2">PWROK1</text>
<text x="102.9" y="96.1">VD1+</text>
<text x="103.2" y="98.6">VDD3</text>
<text x="253.6" y="99.3" transform="rotate(-90 253.6 99.3)">Shield</text>
<text x="256.1" y="99.3" transform="rotate(-90 256.1 99.3)">GND</text>
<text x="256.4" y="96.1">D-</text>
<text x="22" y="102.9">C98</text>
<text x="36.6" y="103.7">PERR#</text>
<text x="36.6" y="106.2">VSS</text>
<text x="98.5" y="103.7">PWRFLT1#</text>
<text x="98.9" y="106.2">PWRON1#</text>
<text x="263.9" y="105">L24</text>
<text x="269.6" y="105.1">FB</text>
<text x="16.6" y="113.9">C100</text>
<text x="36.6" y="108.8">MIRQ12</text>
<text x="36.6" y="111.3">VDD</text>
<text x="36.6" y="113.9">SERR#</text>
<text x="103.2" y="113.9">UCLK</text>
<text x="104.4" y="111.3">VDD</text>
<text x="104.6" y="108.8">VSS</text>
<text x="240.4" y="110.3">C114</text>
<text x="246.8" y="110.2">C115</text>
<text x="254.1" y="113.1">R62</text>
<text x="269.9" y="112.8">C147</text>
<text x="36.6" y="116.4">PAR</text>
<text x="36.6" y="118.9">C/BE1#</text>
<text x="104.5" y="118.9">AD0</text>
<text x="104.6" y="116.4">VSS</text>
<text x="170.1" y="119.4">Q9</text>
<text x="36.6" y="121.5">AD15</text>
<text x="36.6" y="124">AD14</text>
<text x="104.5" y="124">AD2</text>
<text x="104.5" y="121.5">AD1</text>
<text x="194.3" y="123.4">Q8</text>
<text x="36.6" y="126.6">VSS</text>
<text x="98" y="126.6">A20STATE0</text>
<text x="151.1" y="131.6">Q7</text>
<text x="49.1" y="141.2" transform="rotate(-90 49.1 141.2)">VDD</text>
<text x="51.6" y="141.2" transform="rotate(-90 51.6 141.2)">AD13</text>
<text x="54.2" y="141.2" transform="rotate(-90 54.2 141.2)">AD12</text>
<text x="56.7" y="141.2" transform="rotate(-90 56.7 141.2)">AD11</text>
<text x="59.2" y="141.2" transform="rotate(-90 59.2 141.2)">VSS</text>
<text x="61.8" y="141.2" transform="rotate(-90 61.8 141.2)">AD10</text>
<text x="64.3" y="141.2" transform="rotate(-90 64.3 141.2)">AD9</text>
<text x="66.9" y="141.2" transform="rotate(-90 66.9 141.2)">AD8</text>
<text x="69.4" y="141.2" transform="rotate(-90 69.4 141.2)">C/BE0#</text>
<text x="71.9" y="141.2" transform="rotate(-90 71.9 141.2)">VSS</text>
<text x="74.5" y="141.2" transform="rotate(-90 74.5 141.2)">VDD</text>
<text x="77" y="141.2" transform="rotate(-90 77 141.2)">CLKRUN#/PME#</text>
<text x="79.6" y="141.2" transform="rotate(-90 79.6 141.2)">AD7</text>
<text x="82.1" y="141.2" transform="rotate(-90 82.1 141.2)">AD6</text>
<text x="84.6" y="141.2" transform="rotate(-90 84.6 141.2)">AD5</text>
<text x="87.2" y="141.2" transform="rotate(-90 87.2 141.2)">VSS</text>
<text x="89.7" y="141.2" transform="rotate(-90 89.7 141.2)">KIRQ1</text>
<text x="92.3" y="141.2" transform="rotate(-90 92.3 141.2)">VDD</text>
<text x="94.8" y="141.2" transform="rotate(-90 94.8 141.2)">AD4</text>
<text x="97.3" y="141.2" transform="rotate(-90 97.3 141.2)">AD3</text>
<text x="131.8" y="147">G1/G2</text>
<text x="127.8" y="154.1" transform="rotate(-90 127.8 154.1)">OUT</text>
<text x="241.2" y="150.7">U1</text>
<text x="70.5" y="159.5">C54</text>
<text x="78.3" y="159.5">C53</text>
<text x="108.7" y="157.1">L18</text>
<text x="109.3" y="160.9">FB</text>
<text x="122.4" y="158.3">VDD</text>
<text x="127.6" y="158.3">GND</text>
<text x="107.7" y="165.6">C106</text>
<text x="127.8" y="164.6" transform="rotate(-90 127.8 164.6)">Tri-State</text>
<text x="84.4" y="175.2">C97</text>
</g>
<g font-size="1.8" fill="#a90000">
<text x="48" y="32.4" transform="rotate(-90 48 32.4)">50</text>
<text x="50.5" y="32.4" transform="rotate(-90 50.5 32.4)">49</text>
<text x="53.1" y="32.4" transform="rotate(-90 53.1 32.4)">48</text>
<text x="55.6" y="32.4" transform="rotate(-90 55.6 32.4)">47</text>
<text x="58.2" y="32.4" transform="rotate(-90 58.2 32.4)">46</text>
<text x="60.7" y="32.4" transform="rotate(-90 60.7 32.4)">45</text>
<text x="63.2" y="32.4" transform="rotate(-90 63.2 32.4)">44</text>
<text x="65.8" y="32.4" transform="rotate(-90 65.8 32.4)">43</text>
<text x="68.3" y="32.4" transform="rotate(-90 68.3 32.4)">42</text>
<text x="70.9" y="32.4" transform="rotate(-90 70.9 32.4)">41</text>
<text x="73.4" y="32.4" transform="rotate(-90 73.4 32.4)">40</text>
<text x="75.9" y="32.4" transform="rotate(-90 75.9 32.4)">39</text>
<text x="78.5" y="32.4" transform="rotate(-90 78.5 32.4)">38</text>
<text x="81" y="32.4" transform="rotate(-90 81 32.4)">37</text>
<text x="83.6" y="32.4" transform="rotate(-90 83.6 32.4)">36</text>
<text x="86.1" y="32.4" transform="rotate(-90 86.1 32.4)">35</text>
<text x="88.6" y="32.4" transform="rotate(-90 88.6 32.4)">34</text>
<text x="91.2" y="32.4" transform="rotate(-90 91.2 32.4)">33</text>
<text x="93.7" y="32.4" transform="rotate(-90 93.7 32.4)">32</text>
<text x="96.3" y="32.4" transform="rotate(-90 96.3 32.4)">31</text>
<text x="153.4" y="37.5" transform="rotate(-90 153.4 37.5)">16</text>
<text x="156" y="37.5" transform="rotate(-90 156 37.5)">15</text>
<text x="158.5" y="37.5" transform="rotate(-90 158.5 37.5)">14</text>
<text x="161" y="37.5" transform="rotate(-90 161 37.5)">13</text>
<text x="163.6" y="37.5" transform="rotate(-90 163.6 37.5)">12</text>
<text x="166.1" y="37.5" transform="rotate(-90 166.1 37.5)">11</text>
<text x="168.7" y="37.5" transform="rotate(-90 168.7 37.5)">10</text>
<text x="171.2" y="36.9" transform="rotate(-90 171.2 36.9)">9</text>
<text x="32.4" y="51.8">51</text>
<text x="109.9" y="51.8">30</text>
<text x="153.4" y="53.4" transform="rotate(-90 153.4 53.4)">1</text>
<text x="156" y="53.4" transform="rotate(-90 156 53.4)">2</text>
<text x="158.5" y="53.4" transform="rotate(-90 158.5 53.4)">3</text>
<text x="161" y="53.4" transform="rotate(-90 161 53.4)">4</text>
<text x="163.6" y="53.4" transform="rotate(-90 163.6 53.4)">5</text>
<text x="166.1" y="53.4" transform="rotate(-90 166.1 53.4)">6</text>
<text x="168.7" y="53.4" transform="rotate(-90 168.7 53.4)">7</text>
<text x="171.2" y="53.4" transform="rotate(-90 171.2 53.4)">8</text>
<text x="32.4" y="54.4">52</text>
<text x="32.4" y="56.9">53</text>
<text x="32.4" y="59.4">54</text>
<text x="109.9" y="59.4">27</text>
<text x="109.9" y="56.9">28</text>
<text x="109.9" y="54.4">29</text>
<text x="32.4" y="62">55</text>
<text x="32.4" y="64.5">56</text>
<text x="109.9" y="64.5">25</text>
<text x="109.9" y="62">26</text>
<text x="32.4" y="67.1">57</text>
<text x="32.4" y="69.6">58</text>
<text x="109.9" y="69.6">23</text>
<text x="109.9" y="67.1">24</text>
<text x="32.4" y="72.1">59</text>
<text x="32.4" y="74.7">60</text>
<text x="32.4" y="77.2">61</text>
<text x="109.9" y="77.2">20</text>
<text x="109.9" y="74.7">21</text>
<text x="109.9" y="72.1">22</text>
<text x="216.5" y="77.2">6</text>
<text x="216.5" y="74.7">7</text>
<text x="216.5" y="72.1">8</text>
<text x="224.1" y="72.1">1</text>
<text x="224.1" y="74.7">2</text>
<text x="224.1" y="77.2">3</text>
<text x="32.4" y="79.8">62</text>
<text x="32.4" y="82.3">63</text>
<text x="109.9" y="82.3">18</text>
<text x="109.9" y="79.8">19</text>
<text x="216.5" y="79.8">5</text>
<text x="224.1" y="79.8">4</text>
<text x="32.4" y="84.8">64</text>
<text x="32.4" y="87.4">65</text>
<text x="32.4" y="89.9">66</text>
<text x="109.9" y="89.9">15</text>
<text x="109.9" y="87.4">16</text>
<text x="109.9" y="84.8">17</text>
<text x="261" y="87.4">1</text>
<text x="32.4" y="92.5">67</text>
<text x="32.4" y="95">68</text>
<text x="109.9" y="95">13</text>
<text x="109.9" y="92.5">14</text>
<text x="261" y="95">2</text>
<text x="261" y="92.5">3</text>
<text x="32.4" y="97.5">69</text>
<text x="32.4" y="100.1">70</text>
<text x="109.9" y="100.1">11</text>
<text x="109.9" y="97.5">12</text>
<text x="32.4" y="102.6">71</text>
<text x="32.4" y="105.2">72</text>
<text x="32.4" y="107.7">73</text>
<text x="109.9" y="102.6">10</text>
<text x="110.5" y="107.7">8</text>
<text x="110.5" y="105.2">9</text>
<text x="252.5" y="102.3" transform="rotate(-90 252.5 102.3)">5</text>
<text x="255" y="102.3" transform="rotate(-90 255 102.3)">4</text>
<text x="32.4" y="110.2">74</text>
<text x="32.4" y="112.8">75</text>
<text x="110.5" y="112.8">6</text>
<text x="110.5" y="110.2">7</text>
<text x="32.4" y="115.3">76</text>
<text x="32.4" y="117.9">77</text>
<text x="110.5" y="117.9">4</text>
<text x="110.5" y="115.3">5</text>
<text x="193.7" y="118.8" transform="rotate(-90 193.7 118.8)">3</text>
<text x="32.4" y="120.4">78</text>
<text x="32.4" y="122.9">79</text>
<text x="32.4" y="125.5">80</text>
<text x="110.5" y="125.5">1</text>
<text x="110.5" y="122.9">2</text>
<text x="110.5" y="120.4">3</text>
<text x="154.3" y="122.9" transform="rotate(-90 154.3 122.9)">1</text>
<text x="167" y="123.8">3</text>
<text x="174.6" y="123.8">2</text>
<text x="186.3" y="123.8">1</text>
<text x="147.9" y="128.9">2</text>
<text x="155.5" y="128.9">3</text>
<text x="173.4" y="127.4" transform="rotate(-90 173.4 127.4)">1</text>
<text x="193.7" y="126.4" transform="rotate(-90 193.7 126.4)">2</text>
<text x="48" y="145.4" transform="rotate(-90 48 145.4)">81</text>
<text x="50.5" y="145.4" transform="rotate(-90 50.5 145.4)">82</text>
<text x="53.1" y="145.4" transform="rotate(-90 53.1 145.4)">83</text>
<text x="55.6" y="145.4" transform="rotate(-90 55.6 145.4)">84</text>
<text x="58.2" y="145.4" transform="rotate(-90 58.2 145.4)">85</text>
<text x="60.7" y="145.4" transform="rotate(-90 60.7 145.4)">86</text>
<text x="63.2" y="145.4" transform="rotate(-90 63.2 145.4)">87</text>
<text x="65.8" y="145.4" transform="rotate(-90 65.8 145.4)">88</text>
<text x="68.3" y="145.4" transform="rotate(-90 68.3 145.4)">89</text>
<text x="70.9" y="145.4" transform="rotate(-90 70.9 145.4)">90</text>
<text x="73.4" y="145.4" transform="rotate(-90 73.4 145.4)">91</text>
<text x="75.9" y="145.4" transform="rotate(-90 75.9 145.4)">92</text>
<text x="78.5" y="145.4" transform="rotate(-90 78.5 145.4)">93</text>
<text x="81" y="145.4" transform="rotate(-90 81 145.4)">94</text>
<text x="83.6" y="145.4" transform="rotate(-90 83.6 145.4)">95</text>
<text x="86.1" y="145.4" transform="rotate(-90 86.1 145.4)">96</text>
<text x="88.6" y="145.4" transform="rotate(-90 88.6 145.4)">97</text>
<text x="91.2" y="145.4" transform="rotate(-90 91.2 145.4)">98</text>
<text x="93.7" y="145.4" transform="rotate(-90 93.7 145.4)">99</text>
<text x="96.3" y="146" transform="rotate(-90 96.3 146)">100</text>
<text x="126.7" y="149.3" transform="rotate(-90 126.7 149.3)">3</text>
<text x="233.6" y="147.1">1</text>
<text x="233.6" y="149.6">2</text>
<text x="250.2" y="149.6">7</text>
<text x="250.2" y="147.1">8</text>
<text x="233.6" y="152.1">3</text>
<text x="233.6" y="154.7">4</text>
<text x="250.2" y="154.7">5</text>
<text x="250.2" y="152.1">6</text>
<text x="120" y="157.2">4</text>
<text x="132.7" y="157.2">2</text>
<text x="126.7" y="167" transform="rotate(-90 126.7 167)">1</text>
</g>
<g font-size="1.8" fill="#989898">
<text x="224.8" y="33.2">C131</text>
<text x="241.9" y="44.6">R76</text>
<text x="270.1" y="78.7">C146</text>
<text x="126.4" y="88.5">D2</text>
<text x="279.4" y="127.8">C144</text>
</g>
<g font-size="1.4" fill="#484848">
<text x="106.7" y="23.6">J1</text>
<text x="109.2" y="23.6">(AIO)</text>
<text x="113.6" y="23.6">PIN 22</text>
<text x="166.4" y="140.4">PERCH PIN 89</text>
<text x="154.9" y="158.2">PERCH PIN 178</text>
</g>
<g font-size="1.4" fill="#006464">
<text x="60.9" y="24.8">0.1uF</text>
<text x="75.5" y="24.9">0.1uF</text>
<text x="91.4" y="24.8">0.1uF</text>
<text x="164.3" y="25.6">C126</text>
<text x="238.7" y="29.6">10uF</text>
<text x="243.2" y="29.6">16v</text>
<text x="273.4" y="29.9">470pF</text>
<text x="205.7" y="32.4">30R090</text>
<text x="253.1" y="33.5">10K</text>
<text x="207" y="42.3">47uF</text>
<text x="211.4" y="42.3">16v</text>
<text x="117.3" y="59.9">0.1uF</text>
<text x="124.9" y="59.9">R148</text>
<text x="125.5" y="61.3">10K</text>
<text x="126.2" y="65.2">R147</text>
<text x="196.3" y="62.7">47pF</text>
<text x="209.5" y="61.7">33</text>
<text x="126.6" y="66.5">10K</text>
<text x="127.5" y="70.2">R146</text>
<text x="127.8" y="71.6">10K</text>
<text x="199" y="70.6">15K</text>
<text x="199" y="78">15K</text>
<text x="21.6" y="78.7">0.1uF</text>
<text x="122.9" y="82.1">0.1uF</text>
<text x="168.9" y="82">R64</text>
<text x="147.3" y="85.8">C124</text>
<text x="157" y="89.6">R63</text>
<text x="196.3" y="88.9">47pF</text>
<text x="209.5" y="89.6">33</text>
<text x="21.6" y="93.9">0.1uF</text>
<text x="21.6" y="104.5">0.1uF</text>
<text x="26.2" y="113.7">0.1uF</text>
<text x="240.4" y="112.1">100nF</text>
<text x="246.7" y="112.1">25nF</text>
<text x="153.6" y="115">R135</text>
<text x="208.2" y="115">R138</text>
<text x="254.3" y="114.8">1M</text>
<text x="270.1" y="114.5">470pF</text>
<text x="177.8" y="131.5">R143</text>
<text x="186.5" y="131.5">R144</text>
<text x="199.2" y="131.5">R145</text>
<text x="208.2" y="130.2">R140</text>
<text x="151" y="136.1">R136</text>
<text x="208.2" y="139.1">R141</text>
<text x="131.1" y="148.9">OSC48MHZ</text>
<text x="148.8" y="147.5">R137</text>
<text x="197.3" y="155.3">R142</text>
<text x="70.4" y="161.5">0.1uF</text>
<text x="78.1" y="161.5">0.1uF</text>
<text x="201.3" y="162.1">R139</text>
<text x="108.1" y="171.5">110nF</text>
<text x="84.2" y="177.2">0.1uF</text>
</g>
<g font-size="1.1" fill="#006464">
<text x="160" y="62.8">C122</text>
<text x="160" y="69.2">C118</text>
<text x="209.5" y="122.5">C157</text>
</g>
</svg>
